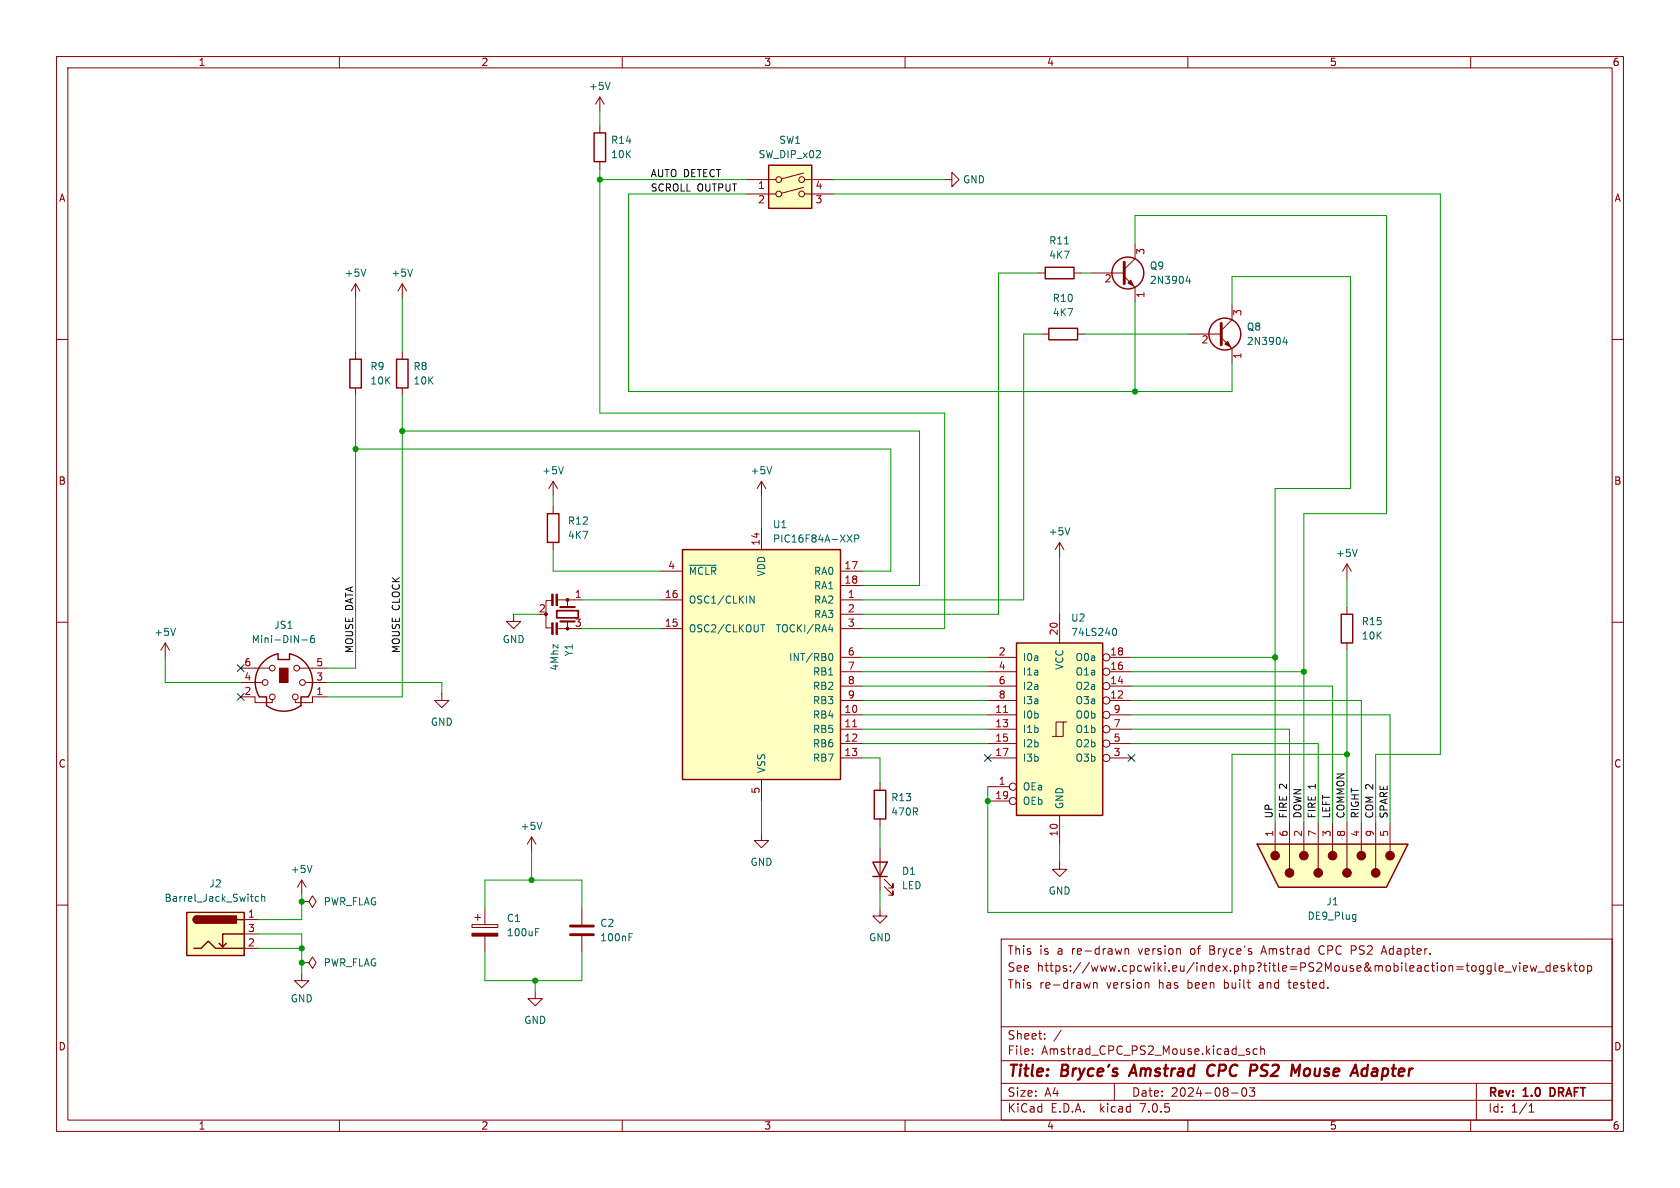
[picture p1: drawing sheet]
<svg xmlns="http://www.w3.org/2000/svg" width="297mm" height="210mm" viewBox="0 0 297 210" stroke-linecap="round" stroke-linejoin="round" font-family="sans-serif">
<g fill="none" stroke="#840000" stroke-width=".18">
<path d="M10 10h277v190h-277zM12 12h273v186h-273zM60 10v2M106 17.1l-.7 1.3M106 17.1v2.6M106 17.1l.8 1.3M110 10v2M160 10v2M210 10v2M260 10v2M106 22.2v1.3M106 28.6v1.2"/>
<path d="M132.1 31.8h5.1M132.1 34.3h5.1M142.1 33.1l-3.9 1.1M142.1 30.6l-3.9 1M142.2 31.8h5.1M142.2 34.3h5.1M10 60h2M183.5 48.3h1.3M184.1 59.1h1.3M189.9 48.3h1.2M190.5 59.1h1.3M193 48.3h5.8"/>
<path d="M198.8 48.9l1.9 1.9v2.5M200.7 43.2v2.5l-1.9 1.9M210.2 59.1h5.7M215.9 59.7l1.9 1.9v2.5M217.8 54v2.5l-1.9 1.9M285 60h2M134.6 93.3v3.9M187.3 95.9l-.7 1.3M187.3 95.9v2.5M187.3 95.9l.8 1.3M238.1 99.7l-.7 1.3M238.1 99.7v2.5"/>
<path d="M238.1 99.7l.8 1.3M10 110h2M29.2 113.7l-.8 1.2M29.2 113.7v2.5M29.2 113.7l.8 1.2M42.5 118.1h5.1M53 118.1h4.8M116.8 106h3.8M116.8 111.1h3.8M116.8 101h3.8M148.6 106h3.8M148.6 111.1h3.8"/>
<path d="M148.6 101h3.8M148.6 103.5h3.8M148.6 108.6h3.8M148.6 116.2h3.8M148.6 118.7h3.8M238.1 107.3v1.3M238.1 113.7v1.2M285 110h2M42.5 123.2h2.6v1h3v-.5M42.5 120.7h3.9M54 120.7h3.8M57.8 123.2h-2.6v1h-3v-.5"/>
<path d="M78.1 122.6v1.2h1.3l-1.3 1.3-1.3-1.3h1.3M134.6 137.8v3.8M148.6 126.4h3.8M148.6 128.9h3.8M148.6 131.4h3.8M148.6 134h3.8M148.6 121.3h3.8M148.6 123.8h3.8M155.6 138.4v1.3M10 160h2M53.3 159.4h1.3l.6-1 .7 1-.7 1-.6-1M53.3 159.4h.1"/>
<path d="M53.3 155.6l-.7 1.2M53.3 155.6v2.5M53.3 155.6l.8 1.2M94 148l-.8 1.2M94 148v2.5M94 148l.7 1.2M134.6 147.3v1.3h1.3l-1.3 1.3-1.3-1.3h1.3M155.6 144.8v1.3M155.6 149.9v7.6M156.3 156.7l1.6 1.5v-.7v.7h-.8M156.3 155.4l1.6 1.6v-.8v.8h-.8M187.3 152.4v1.3h1.3l-1.3 1.2-1.2-1.2h1.2"/>
<path d="M285 160h2M43.2 162.6h2.5M43.2 167.6h2.5M43.2 165.1h2.5M53.3 172.1v1.3h1.3l-1.3 1.2-1.2-1.2h1.2M53.3 170.2h1.3l.6-1 .7 1-.7 1-.6-1M53.3 170.2h.1M83.4 163.4h4.6v.6h-4.6zM83.9 162.2h1.1M84.5 161.7v1M85.7 160.7v2.7M85.7 165.5v2.8"/>
<path d="M94.6 175.3v1.2h1.3l-1.3 1.3-1.3-1.3h1.3M102.9 160.7v2.7M102.9 165.5v2.8M155.6 160.7v1.2h1.2l-1.2 1.3-1.3-1.3h1.3M177 166h108v32h-108zM192.7 173.7l-.2 1M193.3 173.7v1M193.3 173.8l.2-.1 .4 .1 .1 .9M198.3 167.7l-.3 1M198.9 167.7v1M198.9 167.8l.2-.1 .4 .1v.9M202.7 173.7h.2l.2 .2v.8"/>
<path d="M208.5 167.7l.2 .2v.8M220.5 173.7h.5M220.9 174.7h.1M264.3 170.2v1.3l.2 .2M265 171.2l.7-.1v-.3l-.5-.1-.2 .2 .1 .7h.6M266 171.8h1.2M267.4 170.7l.3 1 .4-1M268.7 170.2v.1M268.7 170.7v1M269.3 171.2l.7-.1v-.3l-.5-.1-.2 .2 .1 .7h.6M270.5 170.7l.3 1 .3-.7 .3 .7 .3-1M271.9 171.8h1.1"/>
<path d="M274 170.8l-.4-.1-.3 .3v.4l.2 .2h.5M274 170.2v1.5M274.7 171.2l.7-.1-.1-.3-.4-.1-.2 .2v.7h.6M276.5 170.8l-.3-.1-.2 .2v.2l.5 .2v.3h-.5M277.2 170.2v1.5M277.4 171.1l.4 .6M277.8 170.7l-.6 .6M278.2 170.7h.6M278.5 170.2v1.3l.3 .2M279.4 170.8l.3-.1 .3 .3v.4l-.3 .3-.3-.1-.2-.2v-.4zM280.7 170.8l.4-.1 .3 .3v.4l-.2 .2h-.5M280.7 170.7v1.5"/>
<path d="M60 198v2M110 198v2M160 198v2M177 194.5h108M177 191.5h108M177 187.5h108M177 181.5h108M182.5 186.3v.1M182.5 185.5v.1M184.7 183.6v.1M184.7 182.8v.1M187.6 182.1l-1.3 2"/>
<path d="M197 191.5v3M210 198v2M217.7 193.2h1.2M219.7 192.4l.2-.1a.81 .81 0 0 1 .6 .6 .81 .81 0 0 1-.3 .8l-.2 .1a.81 .81 0 0 1-.3-1.4zM220.3 185.7l.7 .4-.3 .3-.4-.1M220.9 192.3h.9l-.5 .6 .4 .1v.7l-.2 .1h-.4l-.2-.1M220.9 185.5l-.4-.1-.2 .2M222.2 185.5l-.4-.1-.3 .3v.4l.2 .2h.5M222.9 185.5l.2-.1 .4 .1v.9M222.9 184.9v1.5M260 198v2M261 191.5v6.5"/>
<path d="M270.3 196.6h.9M270.3 195.5l.4-.4v1.5"/>
<circle cx="137.7" cy="34.3" r=".51"/>
<circle cx="137.7" cy="31.8" r=".51"/>
<circle cx="141.7" cy="31.8" r=".51"/>
<circle cx="141.7" cy="34.3" r=".51"/>
<circle cx="48.1" cy="118.1" r=".51"/>
<circle cx="52.5" cy="118.1" r=".51"/>
<circle cx="46.9" cy="120.7" r=".51"/>
<circle cx="48.1" cy="123.2" r=".51"/>
<circle cx="52.2" cy="123.2" r=".51"/>
<circle cx="53.5" cy="120.7" r=".51"/>
</g>
<path d="M213.9 188.3a1.11 1.11 0 0 0 .1 1.9M221.2 188.2h.7M222 189.2l-1 .1M228.5 188.2l.5 1.4 .8-1.4-.2 2M241 189l-.2 .3-.1 .5 .3 .4" fill="none" stroke="#840000" stroke-width=".4"/>
<g fill="#ffffc2" stroke="#ffffc2" stroke-width=".18">
<path d="M33 161.3h10.2v7.6h-10.2z"/>
<path d="M120.6 97.2h28v40.6h-28z"/>
<path d="M135.9 29.2h7.6v7.6h-7.6z"/>
</g>
<g fill="none" stroke="#840000" stroke-width=".25">
<path d="M105 23.5h2.1v5.1h-2.1zM135.9 29.2h7.6v7.6h-7.6zM184.8 47.2h5.1v2.1h-5.1zM185.4 58h5.1v2.1h-5.1zM120.6 97.2h28v40.6h-28zM46.6 117l1-.8 1.5-.6v1h2.1v-1a5 5 0 0 1 3.3 7.6h-1.3v1.5a5.1 5.1 0 0 1-6.1 0v-1.5h-1.3a5.1 5.1 0 0 1 .8-6.2zM237.1 108.6h2v5.1h-2zM154.6 139.7h2v5.1h-2zM154.3 152.4h2.5l-1.2 2.5zM154.3 154.9h2.5M33 161.3h10.2v7.6h-10.2zM34.3 167.6h1.3l1.2-1.2 1.3 1.2h5.1"/>
<path d="M34.8 161.9a.64 .64 0 0 0-.6 .7 .64 .64 0 0 0 .6 .6M40 166.8l-.6 .6M41.9 162.6h1.3M43.2 165.1h-3.8v2.3l-.7-.6"/>
<circle cx="199.4" cy="48.3" r="2.82"/>
<circle cx="216.5" cy="59.1" r="2.82"/>
</g>
<g fill="#840000" stroke="#840000" stroke-width=".25">
<path d="M34.4 162.1l.4-.2v1.3a.64 .64 0 0 1-.6-.4 .64 .64 0 0 1 .2-.7z"/>
<path d="M34.8 161.9h7v1.3h-7z"/>
</g>
<g fill="none" stroke="#006464" stroke-width=".18">
<path d="M107.9 14.5l-.5 1.3M210 48.8l-.3 .9h.8M210.3 49.3v.8M227.1 59.6l-.3 .9h.8M227.4 60.1v.8M121.9 99.9h4.8M149.8 94.6l.8 1.2M150.6 94.6l-.8 1.2M151.1 95.2h.6l.1-.2v-.3l-.7-.1v1.2M189.1 93.3l-.4 1.3M239.9 97.1l-.4 1.3M31 111.1l-.4 1.2"/>
<path d="M53.4 113.1h1M55.5 112.3l-.4 .1a.85 .85 0 0 0 0 1.2l.5-.1v-.4l-.2-.3-.4 .1-.1 .2M132.6 105.4l.7 1.2v-1.2M134.5 110.4h.7M134.8 110.4v1.3M146.5 111.3h.8M146.7 115.6l.1-.1a.68 .68 0 0 1 .4 .6 .68 .68 0 0 1-.4 .7l-.1-.1M147.1 110.9v.8M45.7 158.5h-.3l-.3 .2 .1 .6h.5M46.3 158.6l.1-.1h.3l.1 .8M46.3 158.1v1.2M55.2 153l-.5 1.2"/>
<path d="M95.8 145.4l-.4 1.2M94.7 164.2h.6M111.2 165h.6"/>
</g>
<path d="M150.7 128.5h.8" fill="none" stroke="#a90000" stroke-width=".18"/>
<path d="M198.8 46.4v3.8M215.9 57.2v3.8M100.8 165.2h4.1M100.8 163.7h4.1" fill="none" stroke="#840000" stroke-width=".51"/>
<g fill="#840000" stroke="#840000" stroke-width=".18">
<path d="M49.4 118.1h1.5v2.6h-1.5z"/>
<path d="M83.4 165h4.6v.5h-4.6z"/>
<path d="M216.5 60.8l.5-.5 .6 1z"/>
<path d="M199.4 50l.5-.5 .5 1z"/>
</g>
<path d="M222.2 149.2h26.7l-3.8 7.6h-19z" fill="#ffffc2"/>
<g fill="#840000" stroke="#840000" stroke-width=".18">
<path d="M97.5 105h.3v2.1h-.3z"/>
<path d="M98.3 105h.3v2.1h-.3z"/>
<path d="M97.5 110.1h.3v2h-.3z"/>
<path d="M98.3 110.1h.3v2h-.3z"/>
<circle cx="225.4" cy="151.3" r=".76"/>
<circle cx="230.5" cy="151.3" r=".76"/>
<circle cx="235.6" cy="151.3" r=".76"/>
<circle cx="240.7" cy="151.3" r=".76"/>
<circle cx="245.7" cy="151.3" r=".76"/>
<circle cx="228" cy="154.3" r=".76"/>
<circle cx="233" cy="154.3" r=".76"/>
<circle cx="238.1" cy="154.3" r=".76"/>
<circle cx="243.2" cy="154.3" r=".76"/>
<circle cx="100.3" cy="106" r=".25"/>
<circle cx="96.5" cy="108.6" r=".25"/>
<circle cx="100.3" cy="111.1" r=".25"/>
</g>
<g fill="none" stroke="#840000" stroke-width=".18">
<path d="M167 31.8h1.3v-1.3l1.2 1.3-1.2 1.2v-1.2M62.9 50.2v2.5M62.9 50.2l-.8 1.2M62.9 50.2l.7 1.2M71.1 50.2v2.5M71.1 50.2l-.7 1.2M71.1 50.2l.8 1.2M62.9 62.2v1.3M62.9 68.6v1.3M71.1 62.2v1.3M71.1 68.6v1.3M97.8 85.1v2.5"/>
<path d="M97.8 89.5v1.3M97.8 95.9v1.3M97.8 85.1l-.8 1.3M97.8 85.1l.8 1.3M134.6 85.1l-.7 1.3M134.6 85.1v2.5M134.6 85.1l.8 1.3M90.8 108.6v1.3h1.3l-1.3 1.2-1.3-1.2h1.3M97.7 106.2h-1.2v4.8h1M98.6 106h4.3M98.6 111.1h3M100.3 106v1.2"/>
<path d="M100.3 109.9v1.2M174.6 118.7h5.1M174.6 116.2h5.1M187.3 108.6v5.1M196.2 118.7h3.8M196.2 116.2h3.8M174.6 139.1h3.8M174.6 126.4h5.1M174.6 123.8h5.1M174.6 128.9h5.1M174.6 121.3h5.1M174.6 131.4h5.1"/>
<path d="M174.6 134h5.1M188 127.6h-1.3v2.6M188.6 127.6h-.6v2.6h-1.9M196.2 126.4h3.8M196.2 123.8h3.8M196.2 128.9h3.8M196.2 121.3h3.8M196.2 131.4h3.8M196.2 134h3.8M174.6 141.6h3.8M187.3 144.1v5.1M225.4 145.4v5.1"/>
<path d="M228 145.4v8.1M230.5 145.4v5.1M233 145.4v8.1M235.6 145.4v5.1M238.1 145.4v8.1M240.7 145.4v5.1M243.2 145.4v8.1M245.7 145.4v5.1"/>
<circle cx="195.6" cy="118.7" r=".63"/>
<circle cx="195.6" cy="116.2" r=".63"/>
<circle cx="179.1" cy="139.1" r=".63"/>
<circle cx="195.6" cy="123.8" r=".63"/>
<circle cx="195.6" cy="126.4" r=".63"/>
<circle cx="195.6" cy="121.3" r=".63"/>
<circle cx="195.6" cy="134" r=".63"/>
<circle cx="195.6" cy="131.4" r=".63"/>
<circle cx="195.6" cy="128.9" r=".63"/>
<circle cx="179.1" cy="141.6" r=".63"/>
</g>
<path d="M61.8 63.5h2.1v5.1h-2.1zM70.1 63.5h2v5.1h-2zM96.8 90.8h2v5.1h-2zM179.7 113.7h15.2v30.4h-15.2zM222.2 149.2h26.7l-3.8 7.6h-19z" fill="none" stroke="#840000" stroke-width=".25"/>
<path d="M64.7 47.6l-.4 1.2M72.9 47.6l-.4 1.2M99.6 82.5l-.4 1.3M136.4 82.5l-.4 1.3M196.9 111.1h.1a.68 .68 0 0 1 .4 .6 .68 .68 0 0 1-.4 .6h-.1M239.6 161.7h.1M239.7 161.7v1l-.1 .2M239.7 162.4l-.1 .1" fill="none" stroke="#006464" stroke-width=".18"/>
<path d="M179.7 113.7h15.2v30.4h-15.2z" fill="#ffffc2" stroke="#ffffc2" stroke-width=".18"/>
<path d="M177.4 125.9h.7" fill="none" stroke="#a90000" stroke-width=".18"/>
<path d="M98.4 108h3.8v1.2h-3.8z" fill="none" stroke="#840000" stroke-width=".3"/>
<path d="M99.1 107.3h2.5M99.1 109.9h2.5" fill="none" stroke="#840000" stroke-width=".38"/>
<g fill="none" stroke="#009600" stroke-width=".18">
<path d="M106 19.7v2.5M106 29.8v43.2h61v38.1h-14.6M106 31.8h26.1M132.1 34.3h-21v34.9h106.7v-5.1M147.3 34.3h107.3v99.1h-11.4v12M147.3 31.8h19.7M62.9 52.7v9.5M71.1 52.7v9.5M183.5 48.3h-7v60.3h-24.1M184.1 59.1h-3.1v46.9h-28.6M191.1 48.3h1.9M191.8 59.1h18.4"/>
<path d="M200.7 43.2v-5.1h44.4v52.7h-14.6v54.6M200.7 53.3v15.9M217.8 54v-5.1h21v37.5h-13.4v59M62.9 69.9v48.2h-5.1M62.9 79.4h94.6v21.6h-5.1M71.1 69.9v53.3h-13.3M71.1 76.2h91.5v27.3h-10.2M97.8 87.6v1.9M97.8 97.2v3.8h19M134.6 87.6v5.7M187.3 98.4v10.2M29.2 116.2v4.5h13.3"/>
<path d="M90.8 108.6h4.4M102.9 111.1h13.9M102.9 106h13.9M152.4 116.2h22.2M152.4 118.7h22.2M200 116.2h25.4M200 118.7h30.5M238.1 102.2v5.1M238.1 114.9v30.5M57.8 120.7h20.3v1.9M152.4 123.8h22.2M152.4 128.9h22.2"/>
<path d="M152.4 126.4h22.2M152.4 131.4h22.2M152.4 121.3h22.2M152.4 134h3.2v4.4M200 123.8h40.7v21.6M200 128.9h28v16.5M200 126.4h45.7v19M200 131.4h33v14M200 121.3h35.6v24.1M238.1 133.4h-20.3v27.9h-43.2v-22.2M53.3 158.1v4.5h-7.6M94 150.5v5.1"/>
<path d="M134.6 141.6v5.7M155.6 146.1v3.8M155.6 157.5v3.2M187.3 149.2v3.2M45.7 167.6h7.6M45.7 165.1h7.6v7M85.7 160.7v-5.1h17.2v5.1M85.7 168.3v5.1h17.2v-5.1M94.6 173.4v1.9"/>
</g>
<path d="M41.9 117.5l1.3 1.2M43.2 117.5l-1.3 1.2M41.9 122.6l1.3 1.2M43.2 122.6l-1.3 1.2M174 133.4l1.2 1.2M175.2 133.4l-1.2 1.2M199.4 133.4l1.2 1.2M200.6 133.4l-1.2 1.2" fill="none" stroke="#000084" stroke-width=".18"/>
<g fill="#009600" stroke="#009600" stroke-width=".18">
<circle cx="53.3" cy="170.2" r=".46"/>
<circle cx="53.3" cy="167.6" r=".46"/>
<circle cx="94.6" cy="173.4" r=".46"/>
<circle cx="94" cy="155.6" r=".46"/>
<circle cx="53.3" cy="159.4" r=".46"/>
<circle cx="225.4" cy="116.2" r=".46"/>
<circle cx="230.5" cy="118.7" r=".46"/>
<circle cx="200.7" cy="69.2" r=".46"/>
<circle cx="238.1" cy="133.4" r=".46"/>
<circle cx="174.6" cy="141.6" r=".46"/>
<circle cx="62.9" cy="79.4" r=".46"/>
<circle cx="71.1" cy="76.2" r=".46"/>
<circle cx="106" cy="31.8" r=".46"/>
</g>
<g font-size="2.8" fill="#840000">
<text x="178" y="190.8">Title:</text>
<text x="187.5" y="190.8">Bryce's</text>
<text x="200.3" y="190.8">Amstrad</text>
<text x="214.5" y="190.8">CPC</text>
<text x="222.6" y="190.8">PS2</text>
<text x="230.5" y="190.8">Mouse</text>
<text x="241.9" y="190.8">Adapter</text>
</g>
<g font-size="2.1" fill="#840000">
<text x="178" y="171.9">See</text>
<text x="178" y="168.9">This</text>
<text x="183.2" y="171.9">https://www.cpcwiki.eu/index.php?title=PS2Mouse&amp;mobileaction=toggle_view_desktop</text>
<text x="183.7" y="168.9">is</text>
<text x="186.8" y="168.9">a re-drawn</text>
<text x="201.3" y="168.9">version</text>
<text x="210.5" y="168.9">of</text>
<text x="213.9" y="168.9">Bryce's</text>
<text x="223.2" y="168.9">Amstrad</text>
<text x="233.4" y="168.9">CPC PS2</text>
<text x="244.7" y="168.9">Adapter.</text>
<text x="178" y="174.9">This</text>
<text x="183.7" y="174.9">re-drawn</text>
<text x="195.5" y="174.9">version</text>
<text x="204.7" y="174.9">has</text>
<text x="209.9" y="174.9">been</text>
<text x="216.4" y="174.9">built</text>
<text x="222.7" y="174.9">and</text>
<text x="228" y="174.9">tested.</text>
<text x="178" y="183.9">Sheet:</text>
<text x="178" y="186.6">File:</text>
<text x="184" y="186.6">Amstrad_CPC_PS2_Mouse.kicad_sch</text>
<text x="178" y="196.8">KiCad</text>
<text x="178" y="194">Size:</text>
<text x="184.6" y="194">A4</text>
<text x="185.7" y="196.8">E.D.A.</text>
<text x="194.4" y="196.8">kicad</text>
<text x="200" y="194">Date:</text>
<text x="201.5" y="196.8">7.0.5</text>
<text x="206.9" y="194">2024-08-03</text>
<text x="263" y="194.2">Rev:</text>
<text x="263" y="196.8">Id:</text>
<text x="267" y="196.8">1/1</text>
<text x="269.2" y="194.2">1.0</text>
<text x="274.4" y="194.2">DRAFT</text>
</g>
<g font-size="1.8" fill="#840000">
<text x="35" y="11.8">1</text>
<text x="85" y="11.8">2</text>
<text x="135" y="11.8">3</text>
<text x="185" y="11.8">4</text>
<text x="235" y="11.8">5</text>
<text x="285" y="11.8">6</text>
<text x="10.4" y="35.8">A</text>
<text x="285.4" y="35.8">A</text>
<text x="10.3" y="85.8">B</text>
<text x="285.3" y="85.8">B</text>
<text x="10.3" y="135.8">C</text>
<text x="285.3" y="135.8">C</text>
<text x="10.3" y="185.8">D</text>
<text x="285.3" y="185.8">D</text>
<text x="35" y="199.8">1</text>
<text x="85" y="199.8">2</text>
<text x="135" y="199.8">3</text>
<text x="185" y="199.8">4</text>
<text x="235" y="199.8">5</text>
<text x="285" y="199.8">6</text>
</g>
<g font-size="1.8" fill="#006464">
<text x="104" y="16.1">+5V</text>
<text x="108" y="25.6">R14</text>
<text x="108" y="28.1">10K</text>
<text x="134" y="28.1">SW_DIP_x02</text>
<text x="137.7" y="25.6">SW1</text>
<text x="170.2" y="32.6">GND</text>
<text x="185.4" y="43.4">R11</text>
<text x="185.4" y="45.9">4K7</text>
<text x="203.2" y="47.8">Q9</text>
<text x="60.9" y="49.1">+5V</text>
<text x="69.1" y="49.1">+5V</text>
<text x="186.1" y="53.5">R10</text>
<text x="203.2" y="50.4">2N3904</text>
<text x="186.1" y="56.1">4K7</text>
<text x="220.4" y="58.6">Q8</text>
<text x="65.4" y="65.6">R9</text>
<text x="73" y="65.6">R8</text>
<text x="220.4" y="61.2">2N3904</text>
<text x="65.4" y="68.1">10K</text>
<text x="73" y="68.1">10K</text>
<text x="95.8" y="84">+5V</text>
<text x="132.6" y="84">+5V</text>
<text x="100.3" y="92.9">R12</text>
<text x="100.3" y="95.4">4K7</text>
<text x="136.6" y="93.5">U1</text>
<text x="185.3" y="94.8">+5V</text>
<text x="121.7" y="101.8">~{MCLR}</text>
<text x="135.4" y="101.9" transform="rotate(-90 135.4 101.9)">VDD</text>
<text x="136.6" y="96.1">PIC16F84A-XXP</text>
<text x="143.9" y="101.8">RA0</text>
<text x="236.1" y="98.6">+5V</text>
<text x="121.7" y="106.9">OSC1/CLKIN</text>
<text x="143.9" y="106.9">RA2</text>
<text x="143.9" y="104.3">RA1</text>
<text x="27.2" y="112.6">+5V</text>
<text x="44.4" y="113.9">Mini-DIN-6</text>
<text x="48.4" y="111.3">JS1</text>
<text x="88.8" y="113.9">GND</text>
<text x="121.7" y="112">OSC2/CLKOUT</text>
<text x="137.1" y="112">TOCKI/RA4</text>
<text x="143.9" y="109.4">RA3</text>
<text x="189.3" y="112.6">74LS240</text>
<text x="189.3" y="110">U2</text>
<text x="240.7" y="110.7">R15</text>
<text x="240.7" y="113.2">10K</text>
<text x="98.9" y="118.6" transform="rotate(-90 98.9 118.6)">4Mhz</text>
<text x="101.4" y="116.1" transform="rotate(-90 101.4 116.1)">Y1</text>
<text x="139.5" y="117">INT/RB0</text>
<text x="143.7" y="119.6">RB1</text>
<text x="180.7" y="117">I0a</text>
<text x="180.7" y="119.6">I1a</text>
<text x="188.2" y="118.4" transform="rotate(-90 188.2 118.4)">VCC</text>
<text x="190.1" y="119.6">O1a</text>
<text x="190.1" y="117">O0a</text>
<text x="143.7" y="122.1">RB2</text>
<text x="143.7" y="124.7">RB3</text>
<text x="180.7" y="122.1">I2a</text>
<text x="180.7" y="124.7">I3a</text>
<text x="190.1" y="124.7">O3a</text>
<text x="190.1" y="122.1">O2a</text>
<text x="76.1" y="128.5">GND</text>
<text x="143.7" y="127.2">RB4</text>
<text x="143.7" y="129.7">RB5</text>
<text x="180.7" y="127.2">I0b</text>
<text x="180.7" y="129.7">I1b</text>
<text x="190.1" y="129.7">O1b</text>
<text x="190.1" y="127.2">O0b</text>
<text x="135.4" y="136.8" transform="rotate(-90 135.4 136.8)">VSS</text>
<text x="143.7" y="132.3">RB6</text>
<text x="143.7" y="134.8">RB7</text>
<text x="180.7" y="132.3">I2b</text>
<text x="180.7" y="134.8">I3b</text>
<text x="190.1" y="134.8">O3b</text>
<text x="190.1" y="132.3">O2b</text>
<text x="157.5" y="141.8">R13</text>
<text x="180.7" y="139.9">OEa</text>
<text x="180.7" y="142.4">OEb</text>
<text x="188.2" y="143.1" transform="rotate(-90 188.2 143.1)">GND</text>
<text x="92" y="146.9">+5V</text>
<text x="157.5" y="144.3">470R</text>
<text x="51.3" y="154.5">+5V</text>
<text x="132.6" y="153.2">GND</text>
<text x="159.4" y="154.8">D1</text>
<text x="29" y="159.6">Barrel_Jack_Switch</text>
<text x="36.9" y="157">J2</text>
<text x="57.2" y="160.2">PWR_FLAG</text>
<text x="159.4" y="157.4">LED</text>
<text x="185.3" y="158.3">GND</text>
<text x="234.4" y="160.2">J1</text>
<text x="89.5" y="163.1">C1</text>
<text x="89.5" y="165.7">100uF</text>
<text x="106.1" y="164">C2</text>
<text x="106.1" y="166.6">100nF</text>
<text x="153.6" y="166.6">GND</text>
<text x="231.1" y="162.8">DE9_Plug</text>
<text x="57.2" y="171">PWR_FLAG</text>
<text x="51.3" y="177.4">GND</text>
<text x="92.6" y="181.2">GND</text>
</g>
<g font-size="1.8" fill="#0f0f0f">
<text x="114.9" y="31.4">AUTO DETECT</text>
<text x="114.9" y="33.9">SCROLL OUTPUT</text>
<text x="62.5" y="115.6" transform="rotate(-90 62.5 115.6)">MOUSE DATA</text>
<text x="70.8" y="115.6" transform="rotate(-90 70.8 115.6)">MOUSE CLOCK</text>
<text x="225.1" y="144.8" transform="rotate(-90 225.1 144.8)">UP</text>
<text x="227.6" y="144.8" transform="rotate(-90 227.6 144.8)">FIRE 2</text>
<text x="230.2" y="144.8" transform="rotate(-90 230.2 144.8)">DOWN</text>
<text x="232.7" y="144.8" transform="rotate(-90 232.7 144.8)">FIRE 1</text>
<text x="235.2" y="144.8" transform="rotate(-90 235.2 144.8)">LEFT</text>
<text x="237.8" y="144.8" transform="rotate(-90 237.8 144.8)">COMMON</text>
<text x="240.3" y="144.8" transform="rotate(-90 240.3 144.8)">RIGHT</text>
<text x="242.9" y="144.8" transform="rotate(-90 242.9 144.8)">COM 2</text>
<text x="245.4" y="144.8" transform="rotate(-90 245.4 144.8)">SPARE</text>
</g>
<g font-size="1.8" fill="#a90000">
<text x="134" y="33.7">1</text>
<text x="144.1" y="33.7">4</text>
<text x="134" y="36.2">2</text>
<text x="144.1" y="36.2">3</text>
<text x="202.6" y="45.1" transform="rotate(-90 202.6 45.1)">3</text>
<text x="195.2" y="50.2">2</text>
<text x="202.6" y="52.7" transform="rotate(-90 202.6 52.7)">1</text>
<text x="219.7" y="55.9" transform="rotate(-90 219.7 55.9)">3</text>
<text x="212.4" y="61">2</text>
<text x="219.7" y="63.5" transform="rotate(-90 219.7 63.5)">1</text>
<text x="118.1" y="100.7">4</text>
<text x="134.4" y="96.5" transform="rotate(-90 134.4 96.5)">14</text>
<text x="149.2" y="100.7">17</text>
<text x="101.6" y="105.8">1</text>
<text x="117.5" y="105.8">16</text>
<text x="149.2" y="103.3">18</text>
<text x="149.8" y="105.8">1</text>
<text x="95.2" y="108.3">2</text>
<text x="101.6" y="110.9">3</text>
<text x="117.5" y="110.9">15</text>
<text x="149.8" y="108.3">2</text>
<text x="149.8" y="110.9">3</text>
<text x="187.1" y="112.4" transform="rotate(-90 187.1 112.4)">20</text>
<text x="43.1" y="117.9">6</text>
<text x="55.8" y="117.9">5</text>
<text x="149.8" y="116">6</text>
<text x="149.8" y="118.5">7</text>
<text x="176.5" y="116">2</text>
<text x="176.5" y="118.5">4</text>
<text x="196.2" y="118.5">16</text>
<text x="196.2" y="116">18</text>
<text x="43.1" y="122.9">2</text>
<text x="43.1" y="120.4">4</text>
<text x="55.8" y="122.9">1</text>
<text x="55.8" y="120.4">3</text>
<text x="149.8" y="121">8</text>
<text x="149.8" y="123.6">9</text>
<text x="176.5" y="121">6</text>
<text x="176.5" y="123.6">8</text>
<text x="196.2" y="123.6">12</text>
<text x="196.2" y="121">14</text>
<text x="149.2" y="126.1">10</text>
<text x="149.2" y="128.7">11</text>
<text x="149.2" y="131.2">12</text>
<text x="175.9" y="126.1">11</text>
<text x="175.9" y="128.7">13</text>
<text x="175.9" y="131.2">15</text>
<text x="196.8" y="131.2">5</text>
<text x="196.8" y="128.7">7</text>
<text x="196.8" y="126.1">9</text>
<text x="149.2" y="133.7">13</text>
<text x="175.9" y="133.7">17</text>
<text x="196.8" y="133.7">3</text>
<text x="134.4" y="140.4" transform="rotate(-90 134.4 140.4)">5</text>
<text x="175.9" y="141.4">19</text>
<text x="176.5" y="138.8">1</text>
<text x="187.1" y="148" transform="rotate(-90 187.1 148)">10</text>
<text x="225.2" y="148" transform="rotate(-90 225.2 148)">1</text>
<text x="227.7" y="148" transform="rotate(-90 227.7 148)">6</text>
<text x="230.3" y="148" transform="rotate(-90 230.3 148)">2</text>
<text x="232.8" y="148" transform="rotate(-90 232.8 148)">7</text>
<text x="235.3" y="148" transform="rotate(-90 235.3 148)">3</text>
<text x="237.9" y="148" transform="rotate(-90 237.9 148)">8</text>
<text x="240.4" y="148" transform="rotate(-90 240.4 148)">4</text>
<text x="243" y="148" transform="rotate(-90 243 148)">9</text>
<text x="245.5" y="148" transform="rotate(-90 245.5 148)">5</text>
<text x="43.8" y="162.3">1</text>
<text x="43.8" y="167.4">2</text>
<text x="43.8" y="164.8">3</text>
</g>
</svg>
